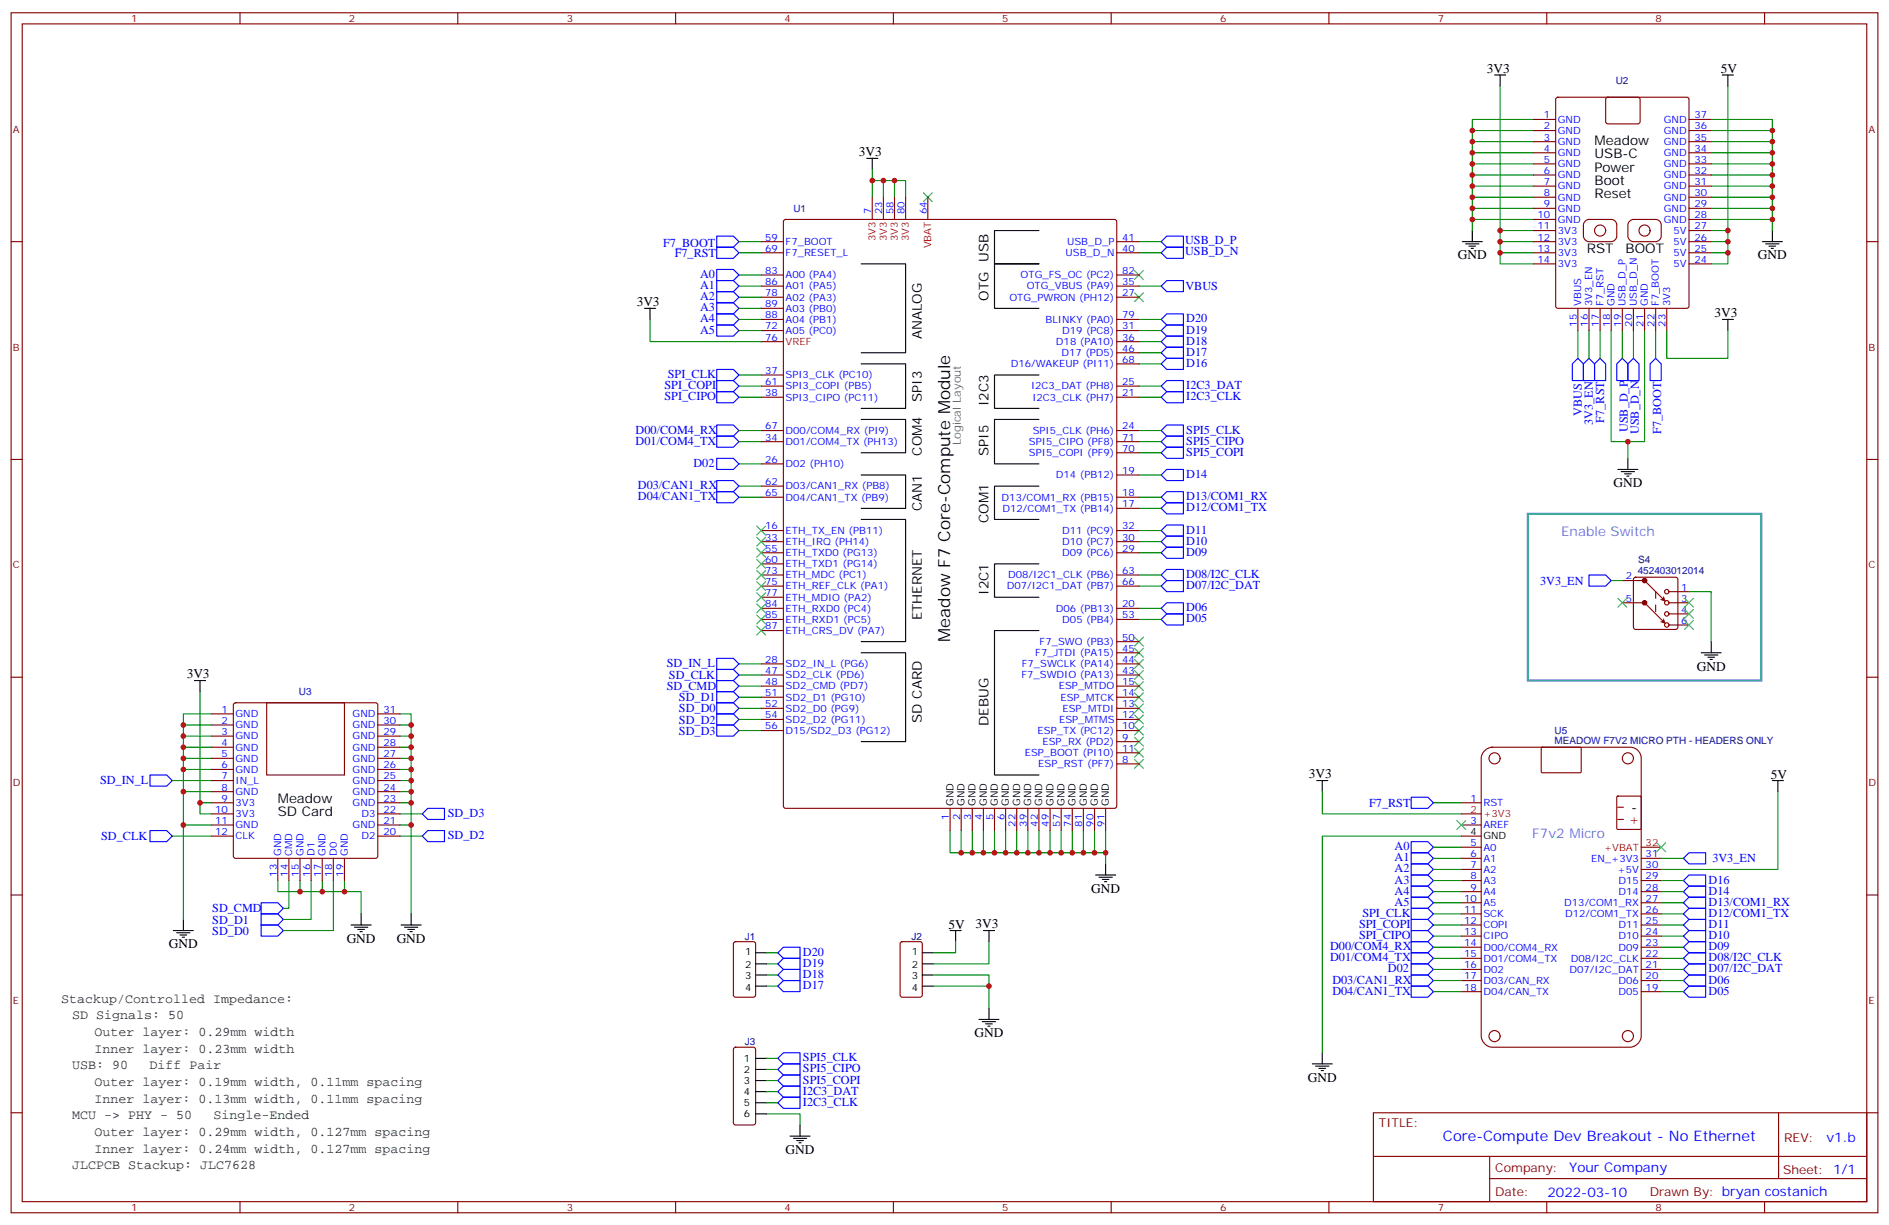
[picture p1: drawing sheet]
<svg xmlns="http://www.w3.org/2000/svg" width="600mm" height="389mm" viewBox="0 0 600 389" stroke-linecap="round" stroke-linejoin="round" font-family="sans-serif">
<g fill="none" stroke="#870000" stroke-width=".35">
<path d="M3.5 4.1h592.7v381h-592.7zM7.1 7.6h585.6v373.9h-585.6zM76.2 4.1v3.5M145.3 4.1v3.5M214.5 4.1v3.5M283.6 4.1v3.5M352.8 4.1v3.5M421.9 4.1v3.5M491.1 4.1v3.5M560.2 4.1v3.5M3.5 76.7h3.6M592.7 76.7h3.5"/>
<path d="M3.5 145.9h3.6M592.7 145.9h3.5M515.1 184.3h7l6.4 6.4M515.1 191.4h7l6.4 6.3M529.9 191.4h6.3M529.9 187.9h6.3M529.9 194.9h6.3M529.9 198.4h6.3M3.5 215h3.6M592.7 215h3.5M3.5 284.2h3.6M592.7 284.2h3.5"/>
<path d="M3.5 353.3h3.6M436 353.3h156.7v28.2h-156.7zM564.7 353.3v20.9M592.7 353.3h3.5M436.1 367.2h156.4M472.9 374.2h119.6M472.9 367.2v14.1M76.2 381.5v3.6M145.3 381.5v3.6M214.5 381.5v3.6M283.6 381.5v3.6M352.8 381.5v3.6"/>
<path d="M421.9 381.5v3.6M491.1 381.5v3.6M560.2 381.5v3.6"/>
</g>
<path d="M227.5 75h5.3l1.8 1.7-1.8 1.8h-5.3zM227.5 78.5h5.3l1.8 1.8-1.8 1.7h-5.3zM368.7 76.7l1.7-1.7h5.3v3.5h-5.3zM368.7 80.3l1.7-1.8h5.3v3.5h-5.3zM370.4 89.1h5.3v3.5h-5.3l-1.7-1.8zM499.2 115.5l1.7-1.7 1.8 1.7v5.3h-3.5zM504.5 113.8l1.7 1.7v5.3h-3.5v-5.3zM508 113.8l1.8 1.7v5.3h-3.6v-5.3zM513.3 115.5l1.8-1.7 1.7 1.7v5.3h-3.5zM518.6 113.8l1.7 1.7v5.3h-3.5v-5.3zM525.6 113.8l1.8 1.7v5.3h-3.5v-5.3z" fill="none" stroke="#00f" stroke-width=".35"/>
<g fill="none" stroke="#008700" stroke-width=".35">
<path d="M476.2 27.3v56.5h10.6M486.8 37.9h-19.4v35.3M543.3 37.9h19.4v35.3M548.6 27.3v56.5h-5.3M467.4 59.1h19.4M467.4 55.6h19.4M467.4 52h19.4M467.4 48.5h19.4M467.4 45h19.4M467.4 41.5h19.4M543.3 59.1h19.4M543.3 55.6h19.4"/>
<path d="M543.3 52h19.4M543.3 48.5h19.4M543.3 45h19.4M543.3 41.5h19.4M234.6 76.7h7.1M361.6 76.7h7.1M467.4 66.1h19.4M467.4 62.6h19.4M476.2 76.7h10.6M476.2 73.2h10.6M543.3 76.7h5.3M543.3 73.2h5.3"/>
<path d="M543.3 69.7h19.4M543.3 66.1h19.4M543.3 62.6h19.4M234.6 80.3h7.1M361.6 80.3h7.1M361.6 90.8h7.1M476.2 80.3h10.6M543.3 80.3h5.3M500.9 105v8.8M504.5 105v8.8M508 105v8.8M515.1 105v8.8"/>
<path d="M518.6 105v8.8M525.6 105v8.8M529.2 105v8.8h19.4v-8.8"/>
</g>
<g fill="none" stroke="#000" stroke-width=".35">
<path d="M474.5 23.8h3.5M476.2 23.8v3.5M546.8 23.8h3.5M548.6 23.8v3.5M464.3 76.7h6.3M465.3 77.4h4.2M466.4 78.1h2.1M467.1 78.8h.7M467.4 73.2v3.5M559.5 76.7h6.4M560.6 77.4h4.2M561.6 78.1h2.1"/>
<path d="M562.3 78.8h.7M562.7 73.2v3.5M546.8 101.4h3.5M548.6 101.4v3.6"/>
</g>
<g fill="#870000">
<path d="M526.9 190.4l1-.3 .3-.9 .6 1.8z"/>
<path d="M526.9 197.5l1-.4 .3-.9 .6 1.9z"/>
</g>
<g fill="none" stroke="#870000" stroke-width=".35">
<path d="M486.8 37.9h7.1M494.1 31.1l.5-.2h40.9l.7 .4v65.9l-.4 .6-41.2 .1-.7-.5v-65.8zM510 31.1l.5-.2h9.5l.5 .2 .2 .5v7l-.2 .5-.5 .2h-9.5l-.5-.2-.2-.5v-7zM536.2 37.9h7.1M486.8 41.5h7.1M486.8 45h7.1M486.8 48.5h7.1M486.8 52h7.1M486.8 55.6h7.1M486.8 59.1h7.1M536.2 41.5h7.1M536.2 45h7.1"/>
<path d="M536.2 48.5h7.1M536.2 52h7.1M536.2 55.6h7.1M536.2 59.1h7.1M241.7 76.7h7M248.9 69.9l.5-.2h104.4l.7 .4v185.8l-.4 .7h-104.7l-.6-.4-.1-185.8zM276.9 62.6v7.1M280.5 62.6v7.1M284 62.6v7.1M287.5 62.6v7.1M294.6 62.6v7.1M354.5 76.7h7.1"/>
<path d="M486.8 76.7h7.1M486.8 62.6h7.1M486.8 66.1h7.1M486.8 69.7h7.1M486.8 73.2h7.1M503.3 70.2l1.2-.5h7l.9 .2 .7 .6 .2 .9v3.6l-.3 .9-.7 .6-.8 .2h-7l-.9-.3-.7-.6-.2-.8v-3.6zM517.4 70.2l1.2-.5h7l.9 .2 .7 .6 .2 .9v3.6l-.3 .9-.7 .6-.8 .2h-7l-.9-.3-.6-.6-.3-.8v-3.6zM536.2 76.7h7.1M536.2 62.6h7.1M536.2 66.1h7.1M536.2 69.7h7.1M536.2 73.2h7.1"/>
<path d="M241.7 90.8h7M241.7 97.9h7M241.7 87.3h7M241.7 94.4h7M241.7 80.3h7M354.5 90.8h7.1M354.5 87.3h7.1M354.5 94.4h7.1M354.5 80.3h7.1M486.8 80.3h7.1M486.8 83.8h7.1M500.9 97.9v7.1"/>
<path d="M504.5 97.9v7.1M508 97.9v7.1M511.5 97.9v7.1M515.1 97.9v7.1M518.6 97.9v7.1M522.1 97.9v7.1M525.6 97.9v7.1M529.2 97.9v7.1M536.2 80.3h7.1M536.2 83.8h7.1M241.7 105h7M241.7 108.5h7"/>
<path d="M241.7 101.4h7M241.7 119.1h7M354.5 105h7.1M354.5 108.5h7.1M354.5 112h7.1M354.5 101.4h7.1M354.5 115.5h7.1M241.7 136.7h7M241.7 122.6h7M241.7 126.1h7M354.5 136.7h7.1M354.5 122.6h7.1"/>
<path d="M354.5 126.1h7.1M241.7 140.2h7M241.7 157.9h7M241.7 154.3h7M241.7 147.3h7M354.5 140.2h7.1M354.5 143.8h7.1M354.5 157.9h7.1M354.5 150.8h7.1M241.7 172h7M241.7 179h7M241.7 175.5h7"/>
<path d="M241.7 168.5h7M354.5 172h7.1M354.5 175.5h7.1M354.5 168.5h7.1M354.5 161.4h7.1M241.7 196.7h7M241.7 193.1h7M241.7 189.6h7M241.7 186.1h7M241.7 182.6h7M354.5 196.7h7.1M354.5 193.1h7.1"/>
<path d="M354.5 186.1h7.1M354.5 182.6h7.1M518.8 183.5l.5-.2h12.7l.5 .2 .2 .5v15.1l-.2 .5-.5 .2h-12.7l-.5-.2-.2-.5v-15.1zM241.7 200.2h7M241.7 217.8h7M241.7 214.3h7M241.7 210.8h7M354.5 203.7h7.1M354.5 217.8h7.1M354.5 214.3h7.1M354.5 207.3h7.1M354.5 210.8h7.1"/>
<path d="M67 226.7h7.1M67 230.2h7.1M67 233.7h7.1M67 237.2h7.1M74.3 223.3l.5-.2h44.4l.5 .2 .2 .5v48l-.2 .5-.5 .2h-44.4l-.5-.2-.2-.5v-48zM84.7 223.1h24.7v23h-24.7zM119.9 226.7h7.1M119.9 230.2h7.1M119.9 233.7h7.1M119.9 237.2h7.1M241.7 232h7M241.7 228.4h7"/>
<path d="M241.7 224.9h7M241.7 221.4h7M354.5 239h7.1M354.5 232h7.1M354.5 228.4h7.1M354.5 224.9h7.1M354.5 221.4h7.1M354.5 235.5h7.1M471.4 238.3l1.2-.8 1.2-.3h43.7a3.5 3.5 0 0 1 3.6 3.6v88.2a3.8 3.8 0 0 1-3.6 3.5h-43.7a3.8 3.8 0 0 1-3.5-3.5v-88.2a3.5 3.5 0 0 1 1.1-2.5zM489.4 237.4l.3-.2 12.1 .1 .2 .3-.1 7.6-.3 .2-12.1-.1-.2-.3zM67 254.9h7.1M67 258.4h7.1"/>
<path d="M67 240.8h7.1M67 244.3h7.1M67 247.8h7.1M67 251.4h7.1M119.9 254.9h7.1M119.9 258.4h7.1M119.9 240.8h7.1M119.9 244.3h7.1M119.9 247.8h7.1M119.9 251.4h7.1M301.6 256.6v7.1M305.2 256.6v7.1"/>
<path d="M308.7 256.6v7.1M312.2 256.6v7.1M315.7 256.6v7.1M319.3 256.6v7.1M322.8 256.6v7.1M326.3 256.6v7.1M329.8 256.6v7.1M333.4 256.6v7.1M336.9 256.6v7.1M340.4 256.6v7.1M344 256.6v7.1M347.5 256.6v7.1"/>
<path d="M351 256.6v7.1M354.5 242.5h7.1M463.9 254.9h6.4M463.9 258.4h6.4M513.3 252.9l.3-.1h7.1l.3 .1 .1 10.1-.2 .3h-7.3l-.3-.1zM513.6 256.3h1.8M67 265.5h7.1M67 261.9h7.1M88.2 272.5v7.1M91.7 272.5v7.1M95.2 272.5v7.1M98.8 272.5v7.1"/>
<path d="M102.3 272.5v7.1M105.8 272.5v7.1M109.4 272.5v7.1M119.9 265.5h7.1M119.9 261.9h7.1M463.9 279.6h6.4M463.9 276h6.4M463.9 272.5h6.4M463.9 269h6.4M463.9 265.5h6.4M463.9 261.9h6.4M513.6 260.2h1.8"/>
<path d="M521.1 279.6h6.3M521.1 276h6.3M521.1 272.5h6.3M521.1 269h6.3M233.1 299.2l.4-.2h5.7l.6 .4 .1 16.5-.5 .7h-5.9l-.6-.4-.1-16.5zM286 299.2l.5-.2h5.6l.7 .4v16.5l-.5 .7h-5.8l-.7-.4v-16.5zM463.9 297.2h6.4M463.9 293.7h6.4M463.9 290.2h6.4M463.9 286.6h6.4M463.9 283.1h6.4M521.1 297.2h6.3"/>
<path d="M521.1 293.7h6.3M521.1 290.2h6.3M521.1 286.6h6.3M521.1 283.1h6.3M463.9 314.9h6.4M463.9 311.3h6.4M463.9 307.8h6.4M463.9 304.3h6.4M463.9 300.7h6.4M521.1 314.9h6.3M521.1 311.3h6.3M521.1 307.8h6.3"/>
<path d="M521.1 304.3h6.3M521.1 300.7h6.3M233.1 332.7l.4-.2h5.7l.6 .4 .1 23.6-.5 .6-5.9 .1-.6-.5-.1-23.5z"/>
<circle cx="508" cy="73.2" r="1.76"/>
<circle cx="522.1" cy="73.2" r="1.76"/>
<circle cx="529.2" cy="191.4" r=".71"/>
<circle cx="529.2" cy="187.9" r=".71"/>
<circle cx="529.2" cy="194.9" r=".71"/>
<circle cx="529.2" cy="198.4" r=".71"/>
<circle cx="474.5" cy="240.8" r="1.76"/>
<circle cx="516.8" cy="240.8" r="1.76"/>
<circle cx="474.5" cy="329" r="1.76"/>
<circle cx="516.8" cy="329" r="1.76"/>
</g>
<g fill="#870000" stroke="#870000" stroke-width=".35">
<circle cx="522.1" cy="191.4" r=".71"/>
<circle cx="522.1" cy="184.3" r=".71"/>
</g>
<path d="M525.6 187.9v7" fill="none" stroke="#870000" stroke-width=".35" stroke-dasharray="2.1 2.1"/>
<g fill="none" stroke="#00f" stroke-width=".35">
<path d="M227.5 85.5h5.3l1.8 1.8-1.8 1.8h-5.3zM227.5 89.1h5.3l1.8 1.7-1.8 1.8h-5.3zM227.5 92.6h5.3l1.8 1.8-1.8 1.7h-5.3zM227.5 96.1h5.3l1.8 1.8-1.8 1.8h-5.3zM227.5 99.7h5.3l1.8 1.7-1.8 1.8h-5.3zM370.4 99.7h5.3v3.5h-5.3l-1.7-1.8zM227.5 103.2h5.3l1.8 1.8-1.8 1.7h-5.3zM227.5 117.3h5.3l1.8 1.8-1.8 1.7h-5.3zM368.7 108.5l1.7-1.8h5.3v3.5h-5.3zM368.7 112l1.7-1.8h5.3v3.6h-5.3zM368.7 115.5l1.7-1.7h5.3v3.5h-5.3zM370.4 103.2h5.3v3.5h-5.3l-1.7-1.7z"/>
<path d="M227.5 120.8h5.3l1.8 1.8-1.8 1.8h-5.3zM227.5 124.4h5.3l1.8 1.7-1.8 1.8h-5.3zM227.5 134.9h5.3l1.8 1.8-1.8 1.8h-5.3zM227.5 138.5h5.3l1.8 1.7-1.8 1.8h-5.3zM368.7 136.7l1.7-1.8h5.3v3.6h-5.3zM370.4 120.8h5.3v3.6h-5.3l-1.7-1.8zM370.4 124.4h5.3v3.5h-5.3l-1.7-1.8zM370.4 138.5h5.3v3.5h-5.3l-1.7-1.8zM227.5 145.5h5.3l1.8 1.8-1.8 1.7h-5.3zM227.5 152.6h5.3l1.8 1.7-1.8 1.8h-5.3zM227.5 156.1h5.3l1.8 1.8-1.8 1.7h-5.3zM368.7 150.8l1.7-1.8h5.3v3.6h-5.3z"/>
<path d="M368.7 157.9l1.7-1.8h5.3v3.5h-5.3zM368.7 143.8l1.7-1.8h5.3v3.5h-5.3zM368.7 168.5l1.7-1.8h5.3v3.5h-5.3zM368.7 172l1.7-1.8h5.3v3.5h-5.3zM368.7 175.5l1.7-1.8h5.3v3.6h-5.3zM368.7 161.4l1.7-1.8h5.3v3.6h-5.3zM368.7 193.1l1.7-1.7h5.3v3.5h-5.3zM368.7 182.6l1.7-1.8h5.3v3.5h-5.3zM370.4 194.9h5.3v3.5h-5.3l-1.7-1.7zM370.4 184.3h5.3v3.6h-5.3l-1.7-1.8zM504.5 182.6h5.3l1.7 1.7-1.7 1.8h-5.3zM227.5 209h5.3l1.8 1.8-1.8 1.7h-5.3z"/>
<path d="M227.5 212.5h5.3l1.8 1.8-1.8 1.8h-5.3zM227.5 216.1h5.3l1.8 1.7-1.8 1.8h-5.3zM227.5 219.6h5.3l1.8 1.8-1.8 1.7h-5.3zM227.5 223.1h5.3l1.8 1.8-1.8 1.8h-5.3zM227.5 226.7h5.3l1.8 1.7-1.8 1.8h-5.3zM227.5 230.2h5.3l1.8 1.8-1.8 1.7h-5.3zM47.6 246.1h5.3l1.8 1.7-1.8 1.8h-5.3zM134.1 258.4l1.7-1.8h5.3v3.6h-5.3zM448 253.1h5.3l1.8 1.8-1.8 1.7h-5.3zM47.6 263.7h5.3l1.8 1.8-1.8 1.7h-5.3zM134.1 265.5l1.7-1.8h5.3v3.5h-5.3zM448 267.2h5.3l1.8 1.8-1.8 1.8h-5.3z"/>
<path d="M448 270.8h5.3l1.8 1.7-1.8 1.8h-5.3zM448 274.3h5.3l1.8 1.7-1.8 1.8h-5.3zM448 277.8h5.3l1.8 1.8-1.8 1.7h-5.3zM534.5 272.5l1.7-1.7h5.3v3.5h-5.3zM534.5 279.6l1.7-1.8h5.3v3.5h-5.3zM82.9 286.6h5.3l1.8 1.8-1.8 1.8h-5.3zM82.9 290.2h5.3l1.8 1.7-1.8 1.8h-5.3zM82.9 293.7h5.3l1.8 1.8-1.8 1.7h-5.3zM448 281.3h5.3l1.8 1.8-1.8 1.8h-5.3zM448 284.9h5.3l1.8 1.7-1.8 1.8h-5.3zM448 288.4h5.3l1.8 1.8-1.8 1.7h-5.3zM448 291.9h5.3l1.8 1.8-1.8 1.8h-5.3z"/>
<path d="M448 295.5h5.3l1.8 1.7-1.8 1.8h-5.3zM448 299h5.3l1.8 1.7-1.8 1.8h-5.3zM534.5 283.1l1.7-1.8h5.3v3.6h-5.3zM534.5 293.7l1.7-1.8h5.3v3.6h-5.3zM534.5 297.2l1.7-1.7h5.3v3.5h-5.3zM534.5 286.6l1.7-1.7h5.3v3.5h-5.3zM534.5 290.2l1.7-1.8h5.3v3.5h-5.3zM246.9 302.5l1.8-1.8h5.3v3.6h-5.3zM246.9 309.6l1.8-1.8h5.3v3.5h-5.3zM246.9 313.1l1.8-1.8h5.3v3.6h-5.3zM248.7 304.3h5.3v3.5h-5.3l-1.8-1.8zM448 309.6h5.3l1.8 1.7-1.8 1.8h-5.3z"/>
<path d="M448 313.1h5.3l1.8 1.8-1.8 1.7h-5.3zM448 306h5.3l1.8 1.8-1.8 1.8h-5.3zM448 302.5h5.3l1.8 1.8-1.8 1.7h-5.3zM534.5 300.7l1.7-1.7h5.3v3.5h-5.3zM534.5 314.9l1.7-1.8h5.3v3.5h-5.3zM534.5 311.3l1.7-1.7h5.3v3.5h-5.3zM534.5 304.3l1.7-1.8h5.3v3.5h-5.3zM534.5 307.8l1.7-1.8h5.3v3.6h-5.3zM246.9 336l1.8-1.7h5.3v3.5h-5.3zM248.7 337.8h5.3v3.5h-5.3l-1.8-1.8zM246.9 346.6l1.8-1.8h5.3v3.6h-5.3zM246.9 350.1l1.8-1.7h5.3v3.5h-5.3z"/>
<path d="M246.9 343.1l1.8-1.8h5.3v3.5h-5.3z"/>
</g>
<g fill="none" stroke="#000" stroke-width=".35">
<path d="M275.2 50.3h3.5M276.9 50.3v3.5M329.8 73.2h-14.1v10.6h14.1h-14.1v14.1h14.1M204.6 97.9h3.5M206.4 97.9v3.5M273.4 83.8h14.1v28.2h-14.1M273.4 115.5h14.1v14.1h-14.1M329.8 119.1h-14.1v10.5h14.1M273.4 133.2h14.1v10.6h-14.1M329.8 133.2h-14.1v14.1h14.1M273.4 150.8h14.1v10.6h-14.1M329.8 154.3h-14.1v10.6h14.1"/>
<path d="M513.6 149h6.4M514.7 149.8h4.2M515.8 150.5h2.1M516.5 151.2h.7M516.8 145.5v3.5M273.4 164.9h14.1v38.8h-14.1M329.8 179h-14.1v10.6h14.1M61.7 216.1h3.6M63.5 216.1v3.5M273.4 207.3h14.1v28.2h-14.1M329.8 200.2h-14.1v45.9h14.1M540.1 207.3h6.4"/>
<path d="M541.2 208h4.2M542.2 208.7h2.1M542.9 209.4h.7M543.3 203.7v3.6M418 247.8h3.6M419.8 247.8v3.6M562.7 247.8h3.5M564.4 247.8v3.6M347.8 277.8h6.4M348.9 278.5h4.2M350 279.2h2.1M350.7 279.9h.7"/>
<path d="M351 274.3v3.5M55 295.5h6.4M56.1 296.2h4.2M57.1 296.9h2.2M57.9 297.6h.7M58.2 291.9v3.6M111.5 293.7h6.3M112.5 294.4h4.3M113.6 295.1h2.1M114.3 295.8h.7M114.7 290.2v3.5M127.4 293.7h6.3"/>
<path d="M128.4 294.4h4.2M129.5 295.1h2.1M130.2 295.8h.7M130.5 290.2v3.5M301.6 295.5h3.6M303.4 295.5v3.5M312.2 295.5h3.5M314 295.5v3.5M239.9 302.5h3.5M239.9 306h3.5M239.9 309.6h3.5M239.9 313.1h3.5"/>
<path d="M292.8 302.5h3.5M292.8 306h3.5M292.8 309.6h3.5M292.8 313.1h3.5M239.9 336h3.5M239.9 339.5h3.5M310.8 323.7h6.3M311.9 324.4h4.2M312.9 325.1h2.1M313.6 325.8h.7M314 320.1v3.6M416.6 337.8h6.4"/>
<path d="M417.7 338.5h4.2M418.7 339.2h2.2M419.5 339.9h.7M419.8 334.3v3.5M239.9 343.1h3.5M239.9 346.6h3.5M239.9 350.1h3.5M239.9 353.7h3.5M254 357.2v3.5M250.8 360.7h6.4M251.9 361.4h4.2M252.9 362.1h2.2"/>
<path d="M253.6 362.8h.8"/>
</g>
<g fill="none" stroke="#008700" stroke-width=".35">
<path d="M276.9 57.3h10.6v5.3M276.9 53.8v8.8M280.5 57.3v5.3M284 57.3v5.3M467.4 69.7h19.4M234.6 87.3h7.1M234.6 90.8h7.1M234.6 94.4h7.1M234.6 97.9h7.1M206.4 101.4v7.1h35.3M234.6 101.4h7.1M234.6 105h7.1"/>
<path d="M234.6 119.1h7.1M361.6 101.4h7.1M361.6 105h7.1M361.6 115.5h7.1M361.6 112h7.1M361.6 108.5h7.1M511.5 105v35.2h5.3v5.3M522.1 105v35.2h-5.3M234.6 122.6h7.1M234.6 126.1h7.1M234.6 136.7h7.1M361.6 122.6h7.1"/>
<path d="M361.6 126.1h7.1M361.6 136.7h7.1M234.6 140.2h7.1M234.6 147.3h7.1M234.6 154.3h7.1M234.6 157.9h7.1M361.6 140.2h7.1M361.6 157.9h7.1M361.6 150.8h7.1M361.6 143.8h7.1M361.6 168.5h7.1M361.6 172h7.1"/>
<path d="M361.6 175.5h7.1M361.6 161.4h7.1M361.6 196.7h7.1M361.6 193.1h7.1M361.6 182.6h7.1M361.6 186.1h7.1M511.5 184.3h3.6M536.2 187.9h7.1v15.8M63.5 219.6v38.8h3.5M234.6 210.8h7.1M234.6 214.3h7.1M234.6 217.8h7.1"/>
<path d="M58.2 230.2h8.8M58.2 233.7h8.8M58.2 237.2h8.8M67 226.7h-8.8v35.2M127 226.7h3.5v63.5M127 230.2h3.5M127 233.7h3.5M127 237.2h3.5M234.6 221.4h7.1M234.6 224.9h7.1M234.6 228.4h7.1M234.6 232h7.1"/>
<path d="M54.7 247.8h12.3M58.2 240.8h8.8M58.2 244.3h8.8M58.2 251.4h8.8M63.5 254.9h3.5M127 247.8h3.5M127 258.4h7.1M127 254.9h3.5M127 240.8h3.5M127 244.3h3.5M127 251.4h3.5M419.8 251.4v7h44.1"/>
<path d="M455.1 254.9h8.8M564.4 251.4v24.6h-37M54.7 265.5h12.3M67 261.9h-8.8v30M88.2 279.6v3.5h26.5v7.1M91.7 279.6v8.8h-1.7M95.2 279.6v3.5M98.8 279.6v12.3h-8.8M102.3 279.6v3.5M105.8 279.6v15.9h-15.8M109.4 279.6v3.5M127 265.5h7.1"/>
<path d="M127 261.9h3.5M301.6 263.7v7.1h49.4M305.2 263.7v7.1M308.7 263.7v7.1M312.2 263.7v7.1M315.7 263.7v7.1M319.3 263.7v7.1M322.8 263.7v7.1M326.3 263.7v7.1M329.8 263.7v7.1M333.4 263.7v7.1M336.9 263.7v7.1"/>
<path d="M340.4 263.7v7.1M344 263.7v7.1M347.5 263.7v7.1M351 263.7v10.6M455.1 272.5h8.8M455.1 269h8.8M455.1 276h8.8M455.1 279.6h8.8M463.9 265.5h-44.1v68.8M527.4 272.5h7.1M527.4 279.6h7.1M303.4 299v3.5h-7.1"/>
<path d="M314 299v7h-17.7M455.1 283.1h8.8M455.1 286.6h8.8M455.1 290.2h8.8M455.1 293.7h8.8M455.1 297.2h8.8M527.4 283.1h7.1M527.4 286.6h7.1M527.4 290.2h7.1M527.4 293.7h7.1M527.4 297.2h7.1M243.4 302.5h3.5"/>
<path d="M243.4 306h3.5M243.4 309.6h3.5M243.4 313.1h3.5M296.3 309.6h17.7v10.5M296.3 313.1h17.7M455.1 314.9h8.8M455.1 311.3h8.8M455.1 307.8h8.8M455.1 304.3h8.8M455.1 300.7h8.8M527.4 314.9h7.1M527.4 311.3h7.1"/>
<path d="M527.4 307.8h7.1M527.4 304.3h7.1M527.4 300.7h7.1M243.4 336h3.5M243.4 339.5h3.5M243.4 353.7h10.6v3.5M243.4 343.1h3.5M243.4 346.6h3.5M243.4 350.1h3.5"/>
</g>
<path d="M485.1 163.2h74.1v52.9h-74.1z" fill="none" stroke="#24abe3" stroke-width=".71"/>
<g fill="none" stroke="#3c3" stroke-width=".35">
<path d="M293.2 61.2l2.8 2.8M296 61.2l-2.8 2.8M360.2 85.9l2.8 2.8M360.2 93l2.8 2.8M363 85.9l-2.8 2.8M363 93l-2.8 2.8M240.2 167l2.9 2.9M240.2 170.6l2.9 2.8M240.2 174.1l2.9 2.8M240.2 177.6l2.9 2.8M243.1 167l-2.9 2.9M243.1 170.6l-2.9 2.8"/>
<path d="M243.1 174.1l-2.9 2.8M243.1 177.6l-2.9 2.8M240.2 181.2l2.9 2.8M240.2 184.7l2.9 2.8M240.2 188.2l2.9 2.8M240.2 191.7l2.9 2.9M240.2 195.3l2.9 2.8M240.2 198.8l2.9 2.8M243.1 181.2l-2.9 2.8M243.1 184.7l-2.9 2.8M243.1 188.2l-2.9 2.8M243.1 191.7l-2.9 2.9"/>
<path d="M243.1 195.3l-2.9 2.8M243.1 198.8l-2.9 2.8M513.6 190l2.9 2.8M516.5 190l-2.9 2.8M534.8 190l2.8 2.8M534.8 193.5l2.8 2.8M534.8 197l2.8 2.8M537.6 190l-2.8 2.8M537.6 193.5l-2.8 2.8M537.6 197l-2.8 2.8M360.2 202.3l2.8 2.8M360.2 205.8l2.8 2.9"/>
<path d="M360.2 209.4l2.8 2.8M360.2 212.9l2.8 2.8M360.2 216.4l2.8 2.9M360.2 220l2.8 2.8M363 202.3l-2.8 2.8M363 205.8l-2.8 2.9M363 209.4l-2.8 2.8M363 212.9l-2.8 2.8M363 216.4l-2.8 2.9M363 220l-2.8 2.8M360.2 223.5l2.8 2.8M360.2 227l2.8 2.8"/>
<path d="M360.2 230.5l2.8 2.9M360.2 234.1l2.8 2.8M360.2 237.6l2.8 2.8M363 223.5l-2.8 2.8M363 227l-2.8 2.8M363 230.5l-2.8 2.9M363 234.1l-2.8 2.8M363 237.6l-2.8 2.8M360.2 241.1l2.8 2.8M363 241.1l-2.8 2.8M462.5 260.5l2.8 2.8M465.3 260.5l-2.8 2.8"/>
<path d="M526 267.6l2.8 2.8M528.8 267.6l-2.8 2.8"/>
</g>
<g fill="#c00">
<circle cx="476.3" cy="80.3" r=".88"/>
<circle cx="476.3" cy="76.7" r=".88"/>
<circle cx="476.3" cy="73.2" r=".88"/>
<circle cx="548.6" cy="80.3" r=".88"/>
<circle cx="548.6" cy="76.7" r=".88"/>
<circle cx="548.6" cy="73.2" r=".88"/>
<circle cx="562.7" cy="69.7" r=".88"/>
<circle cx="562.7" cy="66.1" r=".88"/>
<circle cx="562.7" cy="62.6" r=".88"/>
<circle cx="562.7" cy="59.1" r=".88"/>
<circle cx="562.7" cy="55.6" r=".88"/>
<circle cx="562.7" cy="52" r=".88"/>
<circle cx="562.7" cy="48.5" r=".88"/>
<circle cx="562.7" cy="45" r=".88"/>
<circle cx="562.7" cy="41.5" r=".88"/>
<circle cx="467.4" cy="41.5" r=".88"/>
<circle cx="467.4" cy="45" r=".88"/>
<circle cx="467.4" cy="48.5" r=".88"/>
<circle cx="467.4" cy="52" r=".88"/>
<circle cx="467.4" cy="55.6" r=".88"/>
<circle cx="467.4" cy="59.1" r=".88"/>
<circle cx="467.4" cy="62.6" r=".88"/>
<circle cx="467.4" cy="66.1" r=".88"/>
<circle cx="516.8" cy="140.2" r=".88"/>
<circle cx="276.9" cy="57.3" r=".88"/>
<circle cx="280.5" cy="57.3" r=".88"/>
<circle cx="284" cy="57.3" r=".88"/>
<circle cx="351" cy="270.8" r=".88"/>
<circle cx="305.2" cy="270.8" r=".88"/>
<circle cx="308.7" cy="270.8" r=".88"/>
<circle cx="312.2" cy="270.8" r=".88"/>
<circle cx="315.7" cy="270.8" r=".88"/>
<circle cx="319.3" cy="270.8" r=".88"/>
<circle cx="322.8" cy="270.8" r=".88"/>
<circle cx="326.3" cy="270.8" r=".88"/>
<circle cx="329.8" cy="270.8" r=".88"/>
<circle cx="333.4" cy="270.8" r=".88"/>
<circle cx="336.9" cy="270.8" r=".88"/>
<circle cx="340.4" cy="270.8" r=".88"/>
<circle cx="344" cy="270.8" r=".88"/>
<circle cx="347.5" cy="270.8" r=".88"/>
<circle cx="109.4" cy="283.1" r=".88"/>
<circle cx="102.3" cy="283.1" r=".88"/>
<circle cx="95.3" cy="283.1" r=".88"/>
<circle cx="63.5" cy="254.9" r=".88"/>
<circle cx="130.5" cy="230.2" r=".88"/>
<circle cx="130.5" cy="233.7" r=".88"/>
<circle cx="130.5" cy="237.2" r=".88"/>
<circle cx="130.5" cy="240.8" r=".88"/>
<circle cx="130.5" cy="244.3" r=".88"/>
<circle cx="130.5" cy="247.8" r=".88"/>
<circle cx="130.5" cy="251.4" r=".88"/>
<circle cx="130.5" cy="254.9" r=".88"/>
<circle cx="130.5" cy="261.9" r=".88"/>
<circle cx="58.2" cy="261.9" r=".88"/>
<circle cx="58.2" cy="230.2" r=".88"/>
<circle cx="58.2" cy="233.7" r=".88"/>
<circle cx="58.2" cy="237.2" r=".88"/>
<circle cx="58.2" cy="240.8" r=".88"/>
<circle cx="58.2" cy="244.3" r=".88"/>
<circle cx="58.2" cy="251.4" r=".88"/>
<circle cx="314" cy="313.1" r=".88"/>
<circle cx="467.4" cy="69.7" r=".88"/>
</g>
<text font-size="5.3" x="301.6" y="203.7" transform="rotate(-90 301.6 203.7)">Meadow F7 Core-Compute Module</text>
<text font-size="4.6" fill="#00f" x="458.1" y="362.3">Core-Compute Dev Breakout - No Ethernet</text>
<g font-size="4.2">
<text x="472" y="23.1">3V3</text>
<text x="546.3" y="23.2">5V</text>
<text x="506.2" y="46">Meadow</text>
<text x="272.7" y="49.6">3V3</text>
<text x="506.2" y="50.3">USB-C</text>
<text x="506.2" y="58.7">Boot</text>
<text x="506.2" y="54.5">Power</text>
<text x="506.2" y="63">Reset</text>
<text x="313.9" y="83.1" transform="rotate(-90 313.9 83.1)">USB</text>
<text x="462.8" y="82.4">GND</text>
<text x="503.8" y="80.3">RST</text>
<text x="516.1" y="80.3">BOOT</text>
<text x="558.1" y="82.4">GND</text>
<text x="313.9" y="95.5" transform="rotate(-90 313.9 95.5)">OTG</text>
<text x="202.1" y="97.2">3V3</text>
<text x="544.3" y="100.7">3V3</text>
<text x="292.7" y="107.7" transform="rotate(-90 292.7 107.7)">ANALOG</text>
<text x="292.7" y="127.6" transform="rotate(-90 292.7 127.6)">SPI3</text>
<text x="313.9" y="129" transform="rotate(-90 313.9 129)">I2C3</text>
<text x="292.7" y="144.6" transform="rotate(-90 292.7 144.6)">COM4</text>
<text x="313.9" y="144.8" transform="rotate(-90 313.9 144.8)">SPI5</text>
<text x="512.2" y="154.7">GND</text>
<text x="292.7" y="162.3" transform="rotate(-90 292.7 162.3)">CAN1</text>
<text x="313.9" y="166" transform="rotate(-90 313.9 166)">COM1</text>
<text x="313.9" y="188.9" transform="rotate(-90 313.9 188.9)">I2C1</text>
<text x="292.7" y="197" transform="rotate(-90 292.7 197)">ETHERNET</text>
<text x="59.3" y="215.4">3V3</text>
<text x="538.7" y="212.9">GND</text>
<text x="292.7" y="229.5" transform="rotate(-90 292.7 229.5)">SD CARD</text>
<text x="313.9" y="230.5" transform="rotate(-90 313.9 230.5)">DEBUG</text>
<text x="415.6" y="247.1">3V3</text>
<text x="562.2" y="247.2">5V</text>
<text x="88.2" y="254.9">Meadow</text>
<text x="517.9" y="257.7">-</text>
<text x="88.2" y="259.1">SD Card</text>
<text x="346.4" y="283.5">GND</text>
<text x="110.1" y="299.3">GND</text>
<text x="125.9" y="299.3">GND</text>
<text x="301.2" y="294.8">5V</text>
<text x="309.7" y="294.7">3V3</text>
<text x="53.6" y="301.1">GND</text>
<text x="309.4" y="329.3">GND</text>
<text x="415.2" y="343.4">GND</text>
<text x="249.4" y="366.4">GND</text>
</g>
<g font-size="4.2" fill="#23abe3">
<text x="495.7" y="170.2">Enable Switch</text>
<text x="486.5" y="266.2">F7v2 Micro</text>
</g>
<text font-size="4.2" fill="#f00" x="517.2" y="261.6">+</text>
<g font-size="4.2" fill="#333">
<text x="19.4" y="318.4">Stackup/Controlled Impedance:</text>
<text x="22.9" y="323.7">SD Signals: 50</text>
<text x="30" y="329">Outer layer: 0.29mm width</text>
<text x="30" y="334.3">Inner layer: 0.23mm width</text>
<text x="22.9" y="339.5">USB: 90</text>
<text x="47.5" y="339.5">Diff Pair</text>
<text x="30" y="344.8">Outer layer: 0.19mm width, 0.11mm spacing</text>
<text x="30" y="350.1">Inner layer: 0.13mm width, 0.11mm spacing</text>
<text x="22.9" y="355.4">MCU -&gt; PHY - 50</text>
<text x="67.8" y="355.4">Single-Ended</text>
<text x="30" y="360.7">Outer layer: 0.29mm width, 0.127mm spacing</text>
<text x="22.9" y="371.3">JLCPCB Stackup: JLC7628</text>
<text x="30" y="366">Inner layer: 0.24mm width, 0.127mm spacing</text>
</g>
<g font-size="4.2" fill="#00f">
<text x="579.8" y="362.6">v1.b</text>
<text x="498.2" y="372.1">Your Company</text>
<text x="491.3" y="379.9">2022-03-10</text>
</g>
<g font-size="3.9" fill="#00f">
<text x="376.2" y="77.5">USB_D_P</text>
<text x="210.5" y="78.5">F7_BOOT</text>
<text x="214.2" y="81.5">F7_RST</text>
<text x="376.2" y="81">USB_D_N</text>
<text x="222.3" y="88.3">A0</text>
<text x="222.3" y="91.8">A1</text>
<text x="222.3" y="95.3">A2</text>
<text x="376.3" y="92.1">VBUS</text>
<text x="222.3" y="98.8">A3</text>
<text x="222.3" y="102.4">A4</text>
<text x="222.3" y="105.9">A5</text>
<text x="376.6" y="102.4">D20</text>
<text x="376.6" y="105.9">D19</text>
<text x="376.6" y="109.4">D18</text>
<text x="376.6" y="112.9">D17</text>
<text x="376.6" y="116.5">D16</text>
<text x="211" y="123.5">SPI_COPI</text>
<text x="212" y="120">SPI_CLK</text>
<text x="376.6" y="123.5">I2C3_DAT</text>
<text x="211" y="127.1">SPI_CIPO</text>
<text x="376.6" y="127.1">I2C3_CLK</text>
<text x="201.8" y="137.6">D00/COM4_RX</text>
<text x="376.6" y="137.6">SPI5_CLK</text>
<text x="502.2" y="132.1" transform="rotate(-90 502.2 132.1)">VBUS</text>
<text x="505.7" y="135" transform="rotate(-90 505.7 135)">3V3_EN</text>
<text x="509.2" y="134.2" transform="rotate(-90 509.2 134.2)">F7_RST</text>
<text x="516.8" y="137.2" transform="rotate(-90 516.8 137.2)">USB_D_P</text>
<text x="520.3" y="137.9" transform="rotate(-90 520.3 137.9)">USB_D_N</text>
<text x="527.4" y="137.9" transform="rotate(-90 527.4 137.9)">F7_BOOT</text>
<text x="201.8" y="141.2">D01/COM4_TX</text>
<text x="376.6" y="141.2">SPI5_CIPO</text>
<text x="220.1" y="148.2">D02</text>
<text x="376.6" y="144.7">SPI5_COPI</text>
<text x="202.5" y="155.3">D03/CAN1_RX</text>
<text x="376.6" y="151.8">D14</text>
<text x="202.5" y="158.8">D04/CAN1_TX</text>
<text x="376.6" y="158.8">D13/COM1_RX</text>
<text x="376.6" y="162.3">D12/COM1_TX</text>
<text x="376.6" y="169.4">D11</text>
<text x="376.6" y="172.9">D10</text>
<text x="376.6" y="176.4">D09</text>
<text x="376.6" y="183.5">D08/I2C_CLK</text>
<text x="489" y="185.6">3V3_EN</text>
<text x="376.6" y="187">D07/I2C_DAT</text>
<text x="376.6" y="194.1">D06</text>
<text x="376.6" y="197.6">D05</text>
<text x="211.7" y="211.7">SD_IN_L</text>
<text x="212.4" y="215.6">SD_CLK</text>
<text x="211.7" y="219.1">SD_CMD</text>
<text x="215.6" y="222.7">SD_D1</text>
<text x="215.6" y="226.2">SD_D0</text>
<text x="215.6" y="229.7">SD_D2</text>
<text x="215.6" y="233.2">SD_D3</text>
<text x="31.8" y="248.8">SD_IN_L</text>
<text x="434.7" y="256.1">F7_RST</text>
<text x="142.2" y="259.3">SD_D3</text>
<text x="32.1" y="266.8">SD_CLK</text>
<text x="142.2" y="266.4">SD_D2</text>
<text x="442.7" y="269.9">A0</text>
<text x="442.7" y="273.5">A1</text>
<text x="543.6" y="273.8">3V3_EN</text>
<text x="442.7" y="277">A2</text>
<text x="442.7" y="280.5">A3</text>
<text x="542.4" y="280.5">D16</text>
<text x="442.7" y="284">A4</text>
<text x="442.7" y="287.6">A5</text>
<text x="542.4" y="284">D14</text>
<text x="542.4" y="287.6">D13/COM1_RX</text>
<text x="67.4" y="289.7">SD_CMD</text>
<text x="67.4" y="293.2">SD_D1</text>
<text x="432.5" y="291.1">SPI_CLK</text>
<text x="542.4" y="291.1">D12/COM1_TX</text>
<text x="67.4" y="296.8">SD_D0</text>
<text x="431.5" y="294.6">SPI_COPI</text>
<text x="431.5" y="298.2">SPI_CIPO</text>
<text x="542.4" y="294.6">D11</text>
<text x="542.4" y="298.2">D10</text>
<text x="254.9" y="303.4">D20</text>
<text x="422.3" y="305.2">D01/COM4_TX</text>
<text x="422.3" y="301.7">D00/COM4_RX</text>
<text x="542.4" y="301.7">D09</text>
<text x="542.4" y="305.2">D08/I2C_CLK</text>
<text x="254.9" y="307">D19</text>
<text x="254.9" y="310.5">D18</text>
<text x="440.6" y="308.7">D02</text>
<text x="542.4" y="308.7">D07/I2C_DAT</text>
<text x="254.9" y="314">D17</text>
<text x="423" y="312.3">D03/CAN1_RX</text>
<text x="423" y="315.8">D04/CAN1_TX</text>
<text x="542.4" y="315.8">D05</text>
<text x="542.4" y="312.3">D06</text>
<text x="254.9" y="337">SPI5_CLK</text>
<text x="254.9" y="340.5">SPI5_CIPO</text>
<text x="254.9" y="347.5">I2C3_DAT</text>
<text x="254.9" y="344">SPI5_COPI</text>
<text x="254.9" y="351.1">I2C3_CLK</text>
</g>
<g font-size="3.9" fill="#800">
<text x="437.8" y="357.9">TITLE:</text>
<text x="566.4" y="362.6">REV:</text>
<text x="474.7" y="372.1">Company:</text>
<text x="566.1" y="372.7">Sheet: 1/1</text>
<text x="474.7" y="379.8">Date:</text>
<text x="523.7" y="379.9">Drawn By: bryan costanich</text>
</g>
<text font-size="3.5" fill="#666" x="305" y="141.3" transform="rotate(-90 305 141.3)">Logical Layout</text>
<g font-size="3.2" fill="#800">
<text x="41.6" y="7.1">1</text>
<text x="110.8" y="7.1">2</text>
<text x="179.9" y="7.1">3</text>
<text x="249.1" y="7.1">4</text>
<text x="318.2" y="7.1">5</text>
<text x="387.3" y="7.1">6</text>
<text x="456.5" y="7.1">7</text>
<text x="525.6" y="7.1">8</text>
<text x="4.1" y="42.2">A</text>
<text x="593.2" y="42.2">A</text>
<text x="4.1" y="111.3">B</text>
<text x="593.2" y="111.3">B</text>
<text x="4.1" y="180.4">C</text>
<text x="593.2" y="180.4">C</text>
<text x="4.1" y="249.6">D</text>
<text x="593.2" y="249.6">D</text>
<text x="4.1" y="318.7">E</text>
<text x="593.2" y="318.7">E</text>
<text x="41.6" y="384.5">1</text>
<text x="110.8" y="384.5">2</text>
<text x="179.9" y="384.5">3</text>
<text x="249.1" y="384.5">4</text>
<text x="318.2" y="384.5">5</text>
<text x="387.3" y="384.5">6</text>
<text x="456.5" y="384.5">7</text>
<text x="525.6" y="384.5">8</text>
</g>
<g font-size="3.2" fill="#000080">
<text x="512.9" y="26.7">U2</text>
<text x="251.9" y="67.3">U1</text>
<text x="520.1" y="178.6">S4</text>
<text x="519.9" y="182.1">452403012014</text>
<text x="94.9" y="220.7">U3</text>
<text x="493.5" y="232.9">U5</text>
<text x="493.5" y="236.2">MEADOW F7V2 MICRO PTH - HEADERS ONLY</text>
<text x="236.5" y="298.4">J1</text>
<text x="289.4" y="298.4">J2</text>
<text x="236.5" y="331.9">J3</text>
</g>
<g font-size="3.2" fill="#00f">
<text x="490.1" y="37.6">1</text>
<text x="490.1" y="41.1">2</text>
<text x="494.6" y="39">GND</text>
<text x="528.2" y="39">GND</text>
<text x="538" y="41.1">36</text>
<text x="538" y="37.6">37</text>
<text x="490.1" y="44.6">3</text>
<text x="494.6" y="42.5">GND</text>
<text x="494.6" y="46">GND</text>
<text x="528.2" y="46">GND</text>
<text x="528.2" y="42.5">GND</text>
<text x="538" y="44.6">35</text>
<text x="490.1" y="48.2">4</text>
<text x="490.1" y="51.7">5</text>
<text x="494.6" y="49.6">GND</text>
<text x="494.6" y="53.1">GND</text>
<text x="528.2" y="53.1">GND</text>
<text x="528.2" y="49.6">GND</text>
<text x="538" y="51.7">33</text>
<text x="538" y="48.2">34</text>
<text x="490.1" y="55.2">6</text>
<text x="490.1" y="58.7">7</text>
<text x="494.6" y="56.6">GND</text>
<text x="528.2" y="56.6">GND</text>
<text x="538" y="58.7">31</text>
<text x="538" y="55.2">32</text>
<text x="490.1" y="62.3">8</text>
<text x="490.1" y="65.8">9</text>
<text x="494.6" y="60.1">GND</text>
<text x="494.6" y="63.7">GND</text>
<text x="528.2" y="63.7">GND</text>
<text x="528.2" y="60.1">GND</text>
<text x="538" y="65.8">29</text>
<text x="538" y="62.3">30</text>
<text x="276.6" y="67.9" transform="rotate(-90 276.6 67.9)">7</text>
<text x="280.1" y="67.9" transform="rotate(-90 280.1 67.9)">23</text>
<text x="283.6" y="67.9" transform="rotate(-90 283.6 67.9)">58</text>
<text x="287.2" y="67.9" transform="rotate(-90 287.2 67.9)">80</text>
<text x="294.2" y="67.9" transform="rotate(-90 294.2 67.9)">64</text>
<text x="488.1" y="69.3">10</text>
<text x="494.6" y="67.2">GND</text>
<text x="494.6" y="70.7">GND</text>
<text x="528.2" y="70.7">GND</text>
<text x="528.2" y="67.2">GND</text>
<text x="538" y="69.3">28</text>
<text x="242.9" y="76.4">59</text>
<text x="249.4" y="77.8">F7_BOOT</text>
<text x="338.8" y="77.8">USB_D_P</text>
<text x="356.3" y="76.4">41</text>
<text x="488.1" y="72.8">11</text>
<text x="488.1" y="76.4">12</text>
<text x="494.6" y="74.3">3V3</text>
<text x="494.6" y="77.8">3V3</text>
<text x="531.3" y="77.8">5V</text>
<text x="531.3" y="74.3">5V</text>
<text x="538" y="76.4">26</text>
<text x="538" y="72.8">27</text>
<text x="242.9" y="79.9">69</text>
<text x="249.4" y="81.3">F7_RESET_L</text>
<text x="338.3" y="81.3">USB_D_N</text>
<text x="356.3" y="79.9">40</text>
<text x="488.1" y="79.9">13</text>
<text x="488.1" y="83.4">14</text>
<text x="494.6" y="81.3">3V3</text>
<text x="531.3" y="81.3">5V</text>
<text x="538" y="83.4">24</text>
<text x="538" y="79.9">25</text>
<text x="242.9" y="87">83</text>
<text x="249.4" y="88.4">A00 (PA4)</text>
<text x="324" y="88.4">OTG_FS_OC (PC2)</text>
<text x="356.3" y="87">82</text>
<text x="494.6" y="84.8">3V3</text>
<text x="531.3" y="84.8">5V</text>
<text x="242.9" y="90.5">86</text>
<text x="242.9" y="94">78</text>
<text x="249.4" y="91.9">A01 (PA5)</text>
<text x="249.4" y="95.4">A02 (PA3)</text>
<text x="320.4" y="95.4">OTG_PWRON (PH12)</text>
<text x="326" y="91.9">OTG_VBUS (PA9)</text>
<text x="356.3" y="90.5">35</text>
<text x="356.3" y="94">27</text>
<text x="242.9" y="97.5">89</text>
<text x="242.9" y="101.1">88</text>
<text x="249.4" y="99">A03 (PB0)</text>
<text x="356.3" y="101.1">79</text>
<text x="502" y="97.2" transform="rotate(-90 502 97.2)">VBUS</text>
<text x="505.5" y="97.2" transform="rotate(-90 505.5 97.2)">3V3_EN</text>
<text x="509.1" y="97.2" transform="rotate(-90 509.1 97.2)">F7_RST</text>
<text x="512.6" y="97.2" transform="rotate(-90 512.6 97.2)">GND</text>
<text x="516.1" y="97.2" transform="rotate(-90 516.1 97.2)">USB_D_P</text>
<text x="519.6" y="97.2" transform="rotate(-90 519.6 97.2)">USB_D_N</text>
<text x="523.2" y="97.2" transform="rotate(-90 523.2 97.2)">GND</text>
<text x="526.7" y="97.2" transform="rotate(-90 526.7 97.2)">F7_BOOT</text>
<text x="530.2" y="97.2" transform="rotate(-90 530.2 97.2)">3V3</text>
<text x="242.9" y="104.6">72</text>
<text x="249.4" y="102.5">A04 (PB1)</text>
<text x="249.4" y="106">A05 (PC0)</text>
<text x="331.9" y="102.5">BLINKY (PA0)</text>
<text x="337.2" y="106">D19 (PC8)</text>
<text x="356.3" y="104.6">31</text>
<text x="500.6" y="103.7" transform="rotate(-90 500.6 103.7)">15</text>
<text x="504.1" y="103.7" transform="rotate(-90 504.1 103.7)">16</text>
<text x="507.6" y="103.7" transform="rotate(-90 507.6 103.7)">17</text>
<text x="511.2" y="103.7" transform="rotate(-90 511.2 103.7)">18</text>
<text x="514.7" y="103.7" transform="rotate(-90 514.7 103.7)">19</text>
<text x="518.2" y="103.7" transform="rotate(-90 518.2 103.7)">20</text>
<text x="521.8" y="103.7" transform="rotate(-90 521.8 103.7)">21</text>
<text x="525.3" y="103.7" transform="rotate(-90 525.3 103.7)">22</text>
<text x="528.8" y="103.7" transform="rotate(-90 528.8 103.7)">23</text>
<text x="242.9" y="108.1">76</text>
<text x="335.2" y="109.5">D18 (PA10)</text>
<text x="337" y="113.1">D17 (PD5)</text>
<text x="356.3" y="108.1">36</text>
<text x="356.3" y="111.7">46</text>
<text x="242.9" y="118.7">37</text>
<text x="320.9" y="116.6">D16/WAKEUP (PI11)</text>
<text x="356.3" y="115.2">68</text>
<text x="242.9" y="122.2">61</text>
<text x="242.9" y="125.8">38</text>
<text x="249.4" y="123.6">SPI3_COPI (PB5)</text>
<text x="249.4" y="120.1">SPI3_CLK (PC10)</text>
<text x="327.4" y="123.6">I2C3_DAT (PH8)</text>
<text x="356.3" y="122.2">25</text>
<text x="356.3" y="125.8">21</text>
<text x="249.4" y="127.2">SPI3_CIPO (PC11)</text>
<text x="327.7" y="127.2">I2C3_CLK (PH7)</text>
<text x="242.9" y="136.3">67</text>
<text x="249.4" y="137.8">D00/COM4_RX (PI9)</text>
<text x="327.9" y="137.8">SPI5_CLK (PH6)</text>
<text x="356.3" y="136.3">24</text>
<text x="242.9" y="139.9">34</text>
<text x="249.4" y="141.3">D01/COM4_TX (PH13)</text>
<text x="326.7" y="141.3">SPI5_CIPO (PF8)</text>
<text x="356.3" y="139.9">71</text>
<text x="356.3" y="143.4">70</text>
<text x="242.9" y="146.9">26</text>
<text x="249.4" y="148.3">D02 (PH10)</text>
<text x="326.7" y="144.8">SPI5_COPI (PF9)</text>
<text x="242.9" y="154">62</text>
<text x="249.4" y="155.4">D03/CAN1_RX (PB8)</text>
<text x="335.2" y="151.9">D14 (PB12)</text>
<text x="356.3" y="150.5">19</text>
<text x="242.9" y="157.5">65</text>
<text x="249.4" y="158.9">D04/CAN1_TX (PB9)</text>
<text x="318" y="158.9">D13/COM1_RX (PB15)</text>
<text x="356.3" y="157.5">18</text>
<text x="356.3" y="161">17</text>
<text x="318.2" y="162.5">D12/COM1_TX (PB14)</text>
<text x="242.9" y="171.6">33</text>
<text x="242.9" y="168.1">16</text>
<text x="249.4" y="173">ETH_IRQ (PH14)</text>
<text x="249.4" y="169.5">ETH_TX_EN (PB11)</text>
<text x="337.2" y="169.5">D11 (PC9)</text>
<text x="337.2" y="173">D10 (PC7)</text>
<text x="356.3" y="168.1">32</text>
<text x="356.3" y="171.6">30</text>
<text x="242.9" y="178.7">60</text>
<text x="242.9" y="175.2">55</text>
<text x="249.4" y="176.6">ETH_TXD0 (PG13)</text>
<text x="337.2" y="176.6">D09 (PC6)</text>
<text x="356.3" y="175.2">29</text>
<text x="242.9" y="185.7">75</text>
<text x="242.9" y="182.2">73</text>
<text x="249.4" y="183.6">ETH_MDC (PC1)</text>
<text x="249.4" y="180.1">ETH_TXD1 (PG14)</text>
<text x="320" y="183.6">D08/I2C1_CLK (PB6)</text>
<text x="356.3" y="185.7">66</text>
<text x="356.3" y="182.2">63</text>
<text x="516.2" y="184">2</text>
<text x="242.9" y="189.3">77</text>
<text x="249.4" y="190.7">ETH_MDIO (PA2)</text>
<text x="249.4" y="187.1">ETH_REF_CLK (PA1)</text>
<text x="319.6" y="187.1">D07/I2C1_DAT (PB7)</text>
<text x="516.2" y="191">5</text>
<text x="533.8" y="187.5">1</text>
<text x="533.8" y="191">3</text>
<text x="242.9" y="196.3">85</text>
<text x="242.9" y="192.8">84</text>
<text x="249.4" y="197.7">ETH_RXD1 (PC5)</text>
<text x="249.4" y="194.2">ETH_RXD0 (PC4)</text>
<text x="335.2" y="194.2">D06 (PB13)</text>
<text x="337.3" y="197.7">D05 (PB4)</text>
<text x="356.3" y="196.3">53</text>
<text x="356.3" y="192.8">20</text>
<text x="533.8" y="194.6">4</text>
<text x="242.9" y="199.8">87</text>
<text x="249.4" y="201.3">ETH_CRS_DV (PA7)</text>
<text x="356.3" y="203.4">50</text>
<text x="533.8" y="198.1">6</text>
<text x="328.7" y="208.3">F7_JTDI (PA15)</text>
<text x="330.1" y="204.8">F7_SWO (PB3)</text>
<text x="356.3" y="206.9">45</text>
<text x="242.9" y="214">47</text>
<text x="242.9" y="210.4">28</text>
<text x="249.4" y="215.4">SD2_CLK (PD6)</text>
<text x="249.4" y="211.8">SD2_IN_L (PG6)</text>
<text x="324.3" y="215.4">F7_SWDIO (PA13)</text>
<text x="324.4" y="211.8">F7_SWCLK (PA14)</text>
<text x="356.3" y="210.4">44</text>
<text x="356.3" y="214">43</text>
<text x="242.9" y="221">51</text>
<text x="242.9" y="217.5">48</text>
<text x="249.4" y="218.9">SD2_CMD (PD7)</text>
<text x="336.2" y="218.9">ESP_MTDO</text>
<text x="356.3" y="217.5">15</text>
<text x="356.3" y="221">14</text>
<text x="70.3" y="226.3">1</text>
<text x="74.8" y="227.7">GND</text>
<text x="112" y="227.7">GND</text>
<text x="121.7" y="226.3">31</text>
<text x="242.9" y="224.5">52</text>
<text x="249.4" y="226">SD2_D0 (PG9)</text>
<text x="249.4" y="222.4">SD2_D1 (PG10)</text>
<text x="336.7" y="222.4">ESP_MTCK</text>
<text x="337.3" y="226">ESP_MTDI</text>
<text x="356.3" y="224.5">13</text>
<text x="70.3" y="229.8">2</text>
<text x="70.3" y="233.4">3</text>
<text x="74.8" y="231.2">GND</text>
<text x="112" y="231.2">GND</text>
<text x="121.7" y="233.4">29</text>
<text x="121.7" y="229.8">30</text>
<text x="242.9" y="231.6">56</text>
<text x="242.9" y="228.1">54</text>
<text x="249.4" y="233">D15/SD2_D3 (PG12)</text>
<text x="249.4" y="229.5">SD2_D2 (PG11)</text>
<text x="329.4" y="233">ESP_TX (PC12)</text>
<text x="336.3" y="229.5">ESP_MTMS</text>
<text x="356.3" y="231.6">10</text>
<text x="356.3" y="228.1">12</text>
<text x="70.3" y="236.9">4</text>
<text x="74.8" y="234.8">GND</text>
<text x="74.8" y="238.3">GND</text>
<text x="112" y="238.3">GND</text>
<text x="112" y="234.8">GND</text>
<text x="121.7" y="236.9">28</text>
<text x="331" y="236.5">ESP_RX (PD2)</text>
<text x="356.3" y="238.7">11</text>
<text x="356.3" y="235.1">9</text>
<text x="70.3" y="240.4">5</text>
<text x="70.3" y="243.9">6</text>
<text x="74.8" y="241.8">GND</text>
<text x="74.8" y="245.4">GND</text>
<text x="112" y="245.4">GND</text>
<text x="112" y="241.8">GND</text>
<text x="121.7" y="243.9">26</text>
<text x="121.7" y="240.4">27</text>
<text x="325.3" y="240.1">ESP_BOOT (PI10)</text>
<text x="329.6" y="243.6">ESP_RST (PF7)</text>
<text x="356.3" y="242.2">8</text>
<text x="70.3" y="247.5">7</text>
<text x="70.3" y="251">8</text>
<text x="74.8" y="248.9">IN_L</text>
<text x="112" y="248.9">GND</text>
<text x="121.7" y="251">24</text>
<text x="121.7" y="247.5">25</text>
<text x="70.3" y="254.5">9</text>
<text x="74.8" y="252.4">GND</text>
<text x="74.8" y="255.9">3V3</text>
<text x="112" y="255.9">GND</text>
<text x="112" y="252.4">GND</text>
<text x="121.7" y="254.5">23</text>
<text x="466.8" y="254.5">1</text>
<text x="471" y="255.9">RST</text>
<text x="68.3" y="258.1">10</text>
<text x="68.3" y="261.6">11</text>
<text x="74.8" y="259.5">3V3</text>
<text x="74.8" y="263">GND</text>
<text x="112" y="263">GND</text>
<text x="114.8" y="259.5">D3</text>
<text x="121.7" y="261.6">21</text>
<text x="121.7" y="258.1">22</text>
<text x="301.3" y="260.4" transform="rotate(-90 301.3 260.4)">1</text>
<text x="304.8" y="260.4" transform="rotate(-90 304.8 260.4)">2</text>
<text x="308.3" y="260.4" transform="rotate(-90 308.3 260.4)">3</text>
<text x="311.9" y="260.4" transform="rotate(-90 311.9 260.4)">4</text>
<text x="315.4" y="260.4" transform="rotate(-90 315.4 260.4)">5</text>
<text x="318.9" y="260.4" transform="rotate(-90 318.9 260.4)">6</text>
<text x="322.4" y="262.4" transform="rotate(-90 322.4 262.4)">22</text>
<text x="326" y="262.4" transform="rotate(-90 326 262.4)">39</text>
<text x="329.5" y="262.4" transform="rotate(-90 329.5 262.4)">42</text>
<text x="333" y="262.4" transform="rotate(-90 333 262.4)">49</text>
<text x="336.5" y="262.4" transform="rotate(-90 336.5 262.4)">57</text>
<text x="340.1" y="262.4" transform="rotate(-90 340.1 262.4)">74</text>
<text x="343.6" y="262.4" transform="rotate(-90 343.6 262.4)">81</text>
<text x="347.1" y="262.4" transform="rotate(-90 347.1 262.4)">90</text>
<text x="350.7" y="262.4" transform="rotate(-90 350.7 262.4)">91</text>
<text x="466.8" y="261.6">3</text>
<text x="471" y="263">AREF</text>
<text x="68.3" y="265.1">12</text>
<text x="74.8" y="266.5">CLK</text>
<text x="114.8" y="266.5">D2</text>
<text x="121.7" y="265.1">20</text>
<text x="466.8" y="268.6">5</text>
<text x="89.3" y="271.8" transform="rotate(-90 89.3 271.8)">GND</text>
<text x="92.8" y="271.8" transform="rotate(-90 92.8 271.8)">CMD</text>
<text x="96.3" y="271.8" transform="rotate(-90 96.3 271.8)">GND</text>
<text x="99.8" y="271.8" transform="rotate(-90 99.8 271.8)">D1</text>
<text x="103.4" y="271.8" transform="rotate(-90 103.4 271.8)">GND</text>
<text x="106.9" y="271.8" transform="rotate(-90 106.9 271.8)">D0</text>
<text x="110.4" y="271.8" transform="rotate(-90 110.4 271.8)">GND</text>
<text x="466.8" y="275.7">7</text>
<text x="466.8" y="272.2">6</text>
<text x="471" y="273.6">A1</text>
<text x="471" y="270.1">A0</text>
<text x="505.2" y="273.6">EN_+3V3</text>
<text x="522.5" y="275.7">30</text>
<text x="522.5" y="272.2">31</text>
<text x="87.8" y="278.3" transform="rotate(-90 87.8 278.3)">13</text>
<text x="91.4" y="278.3" transform="rotate(-90 91.4 278.3)">14</text>
<text x="94.9" y="278.3" transform="rotate(-90 94.9 278.3)">15</text>
<text x="98.4" y="278.3" transform="rotate(-90 98.4 278.3)">16</text>
<text x="102" y="278.3" transform="rotate(-90 102 278.3)">17</text>
<text x="105.5" y="278.3" transform="rotate(-90 105.5 278.3)">18</text>
<text x="109" y="278.3" transform="rotate(-90 109 278.3)">19</text>
<text x="466.8" y="279.2">8</text>
<text x="471" y="280.6">A3</text>
<text x="471" y="277.1">A2</text>
<text x="513.6" y="277.1">+5V</text>
<text x="513.9" y="280.6">D15</text>
<text x="522.5" y="279.2">29</text>
<text x="464.8" y="286.3">10</text>
<text x="466.8" y="282.8">9</text>
<text x="471" y="287.7">A5</text>
<text x="471" y="284.2">A4</text>
<text x="496.6" y="287.7">D13/COM1_RX</text>
<text x="513.9" y="284.2">D14</text>
<text x="522.5" y="286.3">27</text>
<text x="522.5" y="282.8">28</text>
<text x="464.8" y="293.3">12</text>
<text x="464.8" y="289.8">11</text>
<text x="471" y="291.2">SCK</text>
<text x="496.9" y="291.2">D12/COM1_TX</text>
<text x="522.5" y="293.3">25</text>
<text x="522.5" y="289.8">26</text>
<text x="464.8" y="296.9">13</text>
<text x="471" y="298.3">CIPO</text>
<text x="471" y="294.7">COPI</text>
<text x="513.9" y="298.3">D10</text>
<text x="513.9" y="294.7">D11</text>
<text x="522.5" y="296.9">24</text>
<text x="464.8" y="303.9">15</text>
<text x="464.8" y="300.4">14</text>
<text x="471" y="305.3">D01/COM4_TX</text>
<text x="471" y="301.8">D00/COM4_RX</text>
<text x="498.7" y="305.3">D08/I2C_CLK</text>
<text x="513.9" y="301.8">D09</text>
<text x="522.5" y="303.9">22</text>
<text x="522.5" y="300.4">23</text>
<text x="464.8" y="311">17</text>
<text x="464.8" y="307.4">16</text>
<text x="471" y="308.9">D02</text>
<text x="498.3" y="308.9">D07/I2C_DAT</text>
<text x="522.5" y="311">20</text>
<text x="522.5" y="307.4">21</text>
<text x="464.8" y="314.5">18</text>
<text x="471" y="315.9">D04/CAN_TX</text>
<text x="471" y="312.4">D03/CAN_RX</text>
<text x="513.9" y="315.9">D05</text>
<text x="513.9" y="312.4">D06</text>
<text x="522.5" y="314.5">19</text>
</g>
<g font-size="3.2" fill="#f00">
<text x="278" y="76.6" transform="rotate(-90 278 76.6)">3V3</text>
<text x="281.5" y="76.6" transform="rotate(-90 281.5 76.6)">3V3</text>
<text x="285" y="76.6" transform="rotate(-90 285 76.6)">3V3</text>
<text x="288.6" y="76.6" transform="rotate(-90 288.6 76.6)">3V3</text>
<text x="295.6" y="78.8" transform="rotate(-90 295.6 78.8)">VBAT</text>
<text x="249.4" y="109.5">VREF</text>
<text x="466.8" y="258.1">2</text>
<text x="471" y="259.5">+3V3</text>
<text x="522.5" y="268.6">32</text>
<text x="509.3" y="270.1">+VBAT</text>
</g>
<g font-size="3.2">
<text x="302.7" y="255.9" transform="rotate(-90 302.7 255.9)">GND</text>
<text x="306.2" y="255.9" transform="rotate(-90 306.2 255.9)">GND</text>
<text x="309.7" y="255.9" transform="rotate(-90 309.7 255.9)">GND</text>
<text x="313.3" y="255.9" transform="rotate(-90 313.3 255.9)">GND</text>
<text x="316.8" y="255.9" transform="rotate(-90 316.8 255.9)">GND</text>
<text x="320.3" y="255.9" transform="rotate(-90 320.3 255.9)">GND</text>
<text x="323.8" y="255.9" transform="rotate(-90 323.8 255.9)">GND</text>
<text x="327.4" y="255.9" transform="rotate(-90 327.4 255.9)">GND</text>
<text x="330.9" y="255.9" transform="rotate(-90 330.9 255.9)">GND</text>
<text x="334.4" y="255.9" transform="rotate(-90 334.4 255.9)">GND</text>
<text x="338" y="255.9" transform="rotate(-90 338 255.9)">GND</text>
<text x="341.5" y="255.9" transform="rotate(-90 341.5 255.9)">GND</text>
<text x="345" y="255.9" transform="rotate(-90 345 255.9)">GND</text>
<text x="348.5" y="255.9" transform="rotate(-90 348.5 255.9)">GND</text>
<text x="352.1" y="255.9" transform="rotate(-90 352.1 255.9)">GND</text>
<text x="466.8" y="265.1">4</text>
<text x="471" y="266.5">GND</text>
<text x="236.6" y="303.2">1</text>
<text x="289.5" y="303.2">1</text>
<text x="236.6" y="307.4">2</text>
<text x="236.6" y="311">3</text>
<text x="289.5" y="307.4">2</text>
<text x="289.5" y="311">3</text>
<text x="236.6" y="314.5">4</text>
<text x="289.5" y="314.5">4</text>
<text x="236.1" y="337.1">1</text>
<text x="236.1" y="340.6">2</text>
<text x="236.1" y="344.1">3</text>
<text x="236.1" y="347.7">4</text>
<text x="236.1" y="351.2">5</text>
<text x="236.1" y="354.7">6</text>
</g>
</svg>
